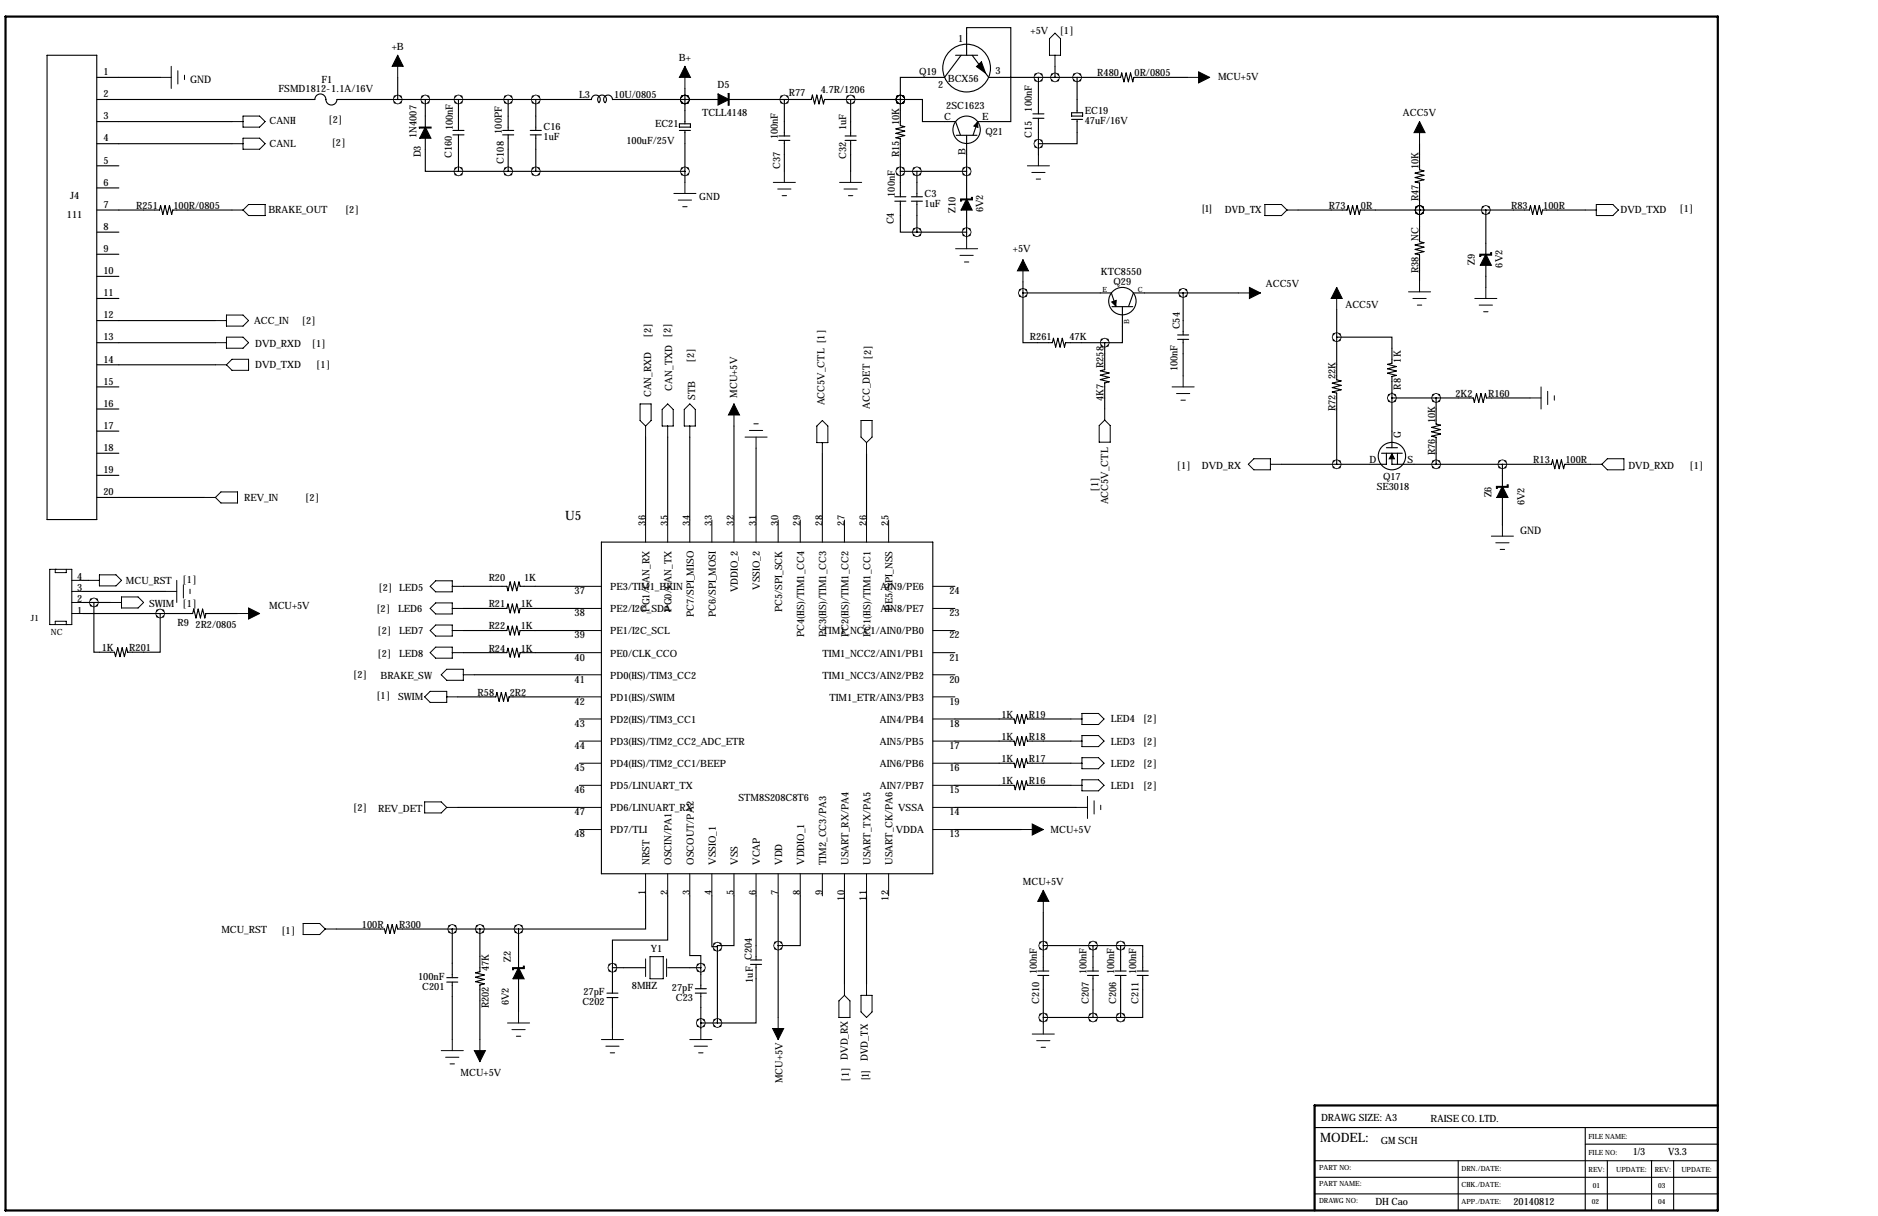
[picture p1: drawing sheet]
<svg xmlns="http://www.w3.org/2000/svg" width="432mm" height="279mm" viewBox="0 0 432 279" stroke-linecap="round" stroke-linejoin="round" font-family="sans-serif">
<g fill="none" stroke="#000" stroke-width=".25">
<path d="M10.8 12.7h11.5v106.7h-11.5zM22.3 17.8h14.5M91.4 17.8v5.1M219.7 12.7h5.1M221 12.7l-3.8 5.1h-10.2v5.1M222.2 12.7v-6.3h10.2v21.5h-7.6l-1.1 3.2M223.5 12.7l3.8 5.1h30.4l.2-1 .5 2 .5-2 .5 2 .5-2 .6 2 .2-1h12.3M238.8 17.8v8.4M242.6 15.2v2.6M247.6 17.8v8.1M22.3 22.9h50.1a1.33 1.33 0 0 1 1.5-1.3 1.33 1.33 0 0 1 1.1 1.7 1.27 1.27 0 0 0 1.4 .8 1.27 1.27 0 0 0 1.1-1.2h58.5a1.02 1.02 0 0 1 1.4-1 1.02 1.02 0 0 1 .3 1.7 1.02 1.02 0 0 1 0-1.5 1.02 1.02 0 0 1 1.5 .1 1.02 1.02 0 0 1-.1 1.4M22.3 27.9h31"/>
<path d="M22.3 33h31M22.3 38.1h5M97.8 31.8v7.6h7.6M97.8 22.9v6.3M104.1 31h2.6M104.1 30h2.6M105.4 22.9v7.1M105.4 31v8.4M105.4 39.4h52.1M115.6 31h2.5M115.6 30h2.5M116.8 22.9v7.1"/>
<path d="M116.8 31v8.4M121.9 31h2.6M121.9 30h2.6M123.2 22.9v7.1M123.2 31v8.4M156.2 30h2.5M156.2 28.4h2.5v.8h-2.5zM157.5 22.9h.1M157.5 20.3v8.1M157.5 30v11.9M165.1 22.9h-24.3a1.02 1.02 0 0 0-1.4-1 1.02 1.02 0 0 0-.3 1.7M167.6 22.9h18.9l.3-1.1 .5 2.1 .5-2.1 .5 2.1 .5-2.1 .5 2.1 .3-1h17.4"/>
<path d="M179.1 32.3h2.5M179.1 31.2h2.5M180.3 22.9v8.3M180.3 32.3v7.1M194.3 32.3h2.5M194.3 31.2h2.5M195.6 22.9v8.3M195.6 32.3v7.1M207 22.9h.1M207 22.9h5.1v5h7.6l1.1 3.1M207 22.9v6l1 .2-2 .5 2 .5-2 .5 2 .5-2 .5 1 .3v13.3M207 39.4h15.2"/>
<path d="M210.8 39.4v5.8M219.9 31.1h4.7M222.2 31.1v14.6M237.5 27.2h2.5M237.5 26.2h2.5M238.8 27.2v8.4M246.4 27.4h2.5M246.4 25.9h2.5v.8h-2.5zM247.6 27.4v5.6h-8.8M326.4 33v6l1 .3-2 .5 2 .5-2 .5 2 .5-2 .5 1 .3v13.4l1 .3-2 .5 2 .5-2 .5 2 .5-2 .5 1 .3v5.9M22.3 48.3h14.4l.2-1.1 .5 2.1 .5-2.1 .6 2.1 .5-2.1 .5 2.1 .2-1h13.6M22.3 43.2h5"/>
<path d="M22.3 53.3h5M22.3 58.4h5M205.7 46.2h2.6M205.7 45.2h2.6M207 46.2v7.1h3.8M209.5 46.2h2.6M209.5 45.2h2.6M210.8 46.2v7.1M210.8 53.3h11.4M222.2 48.3v6.3M298.4 48.3h11.3l.3-1.1 .5 2.1 .5-2.1 .5 2.1 .5-2.1 .5 2.1 .3-1h38.8l.3-1.1 .5 2.1 .5-2.1 .5 2.1 .5-2.1 .5 2.1 .3-1h9.8M326.4 48.3h.1"/>
<path d="M341.6 48.3v10.1M22.3 78.7h27.2M22.3 63.5h5M22.3 68.6h5M22.3 73.7h27.2M235.2 67.3v11.4h6.8l.2-1 .5 2.1 .5-2.1 .5 2.1 .5-2.1 .6 2.1 .2-1.1h9M235.2 67.3h20.3l1.1 3.2M235.2 64.8v2.5M254 78.7v6.2l-1 .3 2 .5-2 .5 2 .5-2 .5 2 .5-1 .3v6M255.7 70.5h4.8M258.1 70.5v8.2h-4.1M270.8 78h2.5"/>
<path d="M270.8 77h2.5M272 67.3v9.7M272 78v8.4M284.7 67.3h-24.1l-1.1 3.1M307.3 77.5h12.7v6l-1 .2 2.1 .5-2.1 .5 2.1 .5-2.1 .6 2.1 .5-1.1 .2v16.4M307.3 71.1v16.2l1.1 .2-2.1 .5 2.1 .5-2.1 .6 2.1 .5-2.1 .5 1 .2v16.4M341.6 61v5M22.3 83.8h27.2M22.3 88.9h5M22.3 94h5M22.3 99.1h5M168.8 97.9v21.6"/>
<path d="M320 91.4h18.7l.3 1.1 .5-2.1 .5 2.1 .5-2.1 .5 2.1 .5-2.1 .3 1h10M330.2 91.4v6l1 .3-2 .5 2 .5-2 .5 2 .5-2 .5 1 .3v6.2M22.3 104.1h5M22.3 109.2h5M22.3 114.3h24.7M148.4 100.4v19.1M153.5 100.4v19.1M158.6 100.4v19.1M173.8 103v16.5M189.1 104.2v15.3M199.2 104.2v15.3M317.7 104.1h4.7"/>
<path d="M318.8 102.9h2.5M318.8 104.1v2.6h-24.2M320 104.1v2.6h36.7l.3-1 .5 2 .5-2 .5 2 .5-2 .5 2 .3-1h6M321.3 104.1v2.6M345.4 106.7v5.1M345.4 114.3v6.4M19 135.9h19.1M19 133.3h1.3M19 138.4h6.4M21.6 138.4v11.5h4.7l.3 1 .5-2.1 .5 2.1 .5-2.1 .5 2.1 .5-2.1 .3 1.1h7.4v-8.9M106.5 134.7h10l.3 1 .5-2 .5 2 .5-2 .5 2 .5-2 .3 1h13.6M106.5 139.8h10l.3-1 .5 2 .5-2 .5 2 .5-2 .5 2 .3-1h13.6"/>
<path d="M138.3 124.6h76.2v76.2h-76.2zM19 141h25.3l.3-1 .5 2 .5-2 .5 2 .5-2 .5 2 .2-1h7.3M106.5 150h10l.3-1.1 .5 2.1 .5-2.1 .5 2.1 .5-2.1 .5 2.1 .3-1h13.6M106.5 144.9h10l.3-1 .5 2 .5-2 .5 2 .5-2 .5 2 .3-1h13.6M109.1 155h24.1M105.3 160.1h8.7l.2-1 .6 2 .5-2 .5 2 .5-2 .5 2 .2-1h16.2M219.6 175.4h13.6l.2 1 .5-2.1 .5 2.1 .5-2.1 .6 2.1 .5-2.1 .2 1.1h10M219.6 170.3h13.6l.2 1 .5-2 .5 2 .5-2 .6 2 .5-2 .2 1h10M219.6 165.2h13.6l.2 1 .5-2 .5 2 .5-2 .6 2 .5-2 .2 1h10M105.3 185.5h27.9M219.6 180.4h13.6l.2 1.1 .5-2.1 .5 2.1 .5-2.1 .6 2.1 .5-2.1 .2 1h10M219.6 190.6h15.2"/>
<path d="M219.6 185.5h27.9M77.3 213.5h11.1l.2 1 .6-2.1 .5 2.1 .5-2.1 .5 2.1 .5-2.1 .2 1.1h27.8M104 213.5v11.1M110.3 213.5v9.8l-1 .2 2.1 .5-2.1 .5 2.1 .5-2.1 .6 2.1 .5-1.1 .2v12.6M119.2 213.5v8.9M148.4 205.8v7.7h-29.2M153.5 205.8v10.2h-12.7v6.4M158.6 205.8v13.8h2.5v2.8M163.7 205.8v11.7h1.2M164.9 217.5v17.6M168.8 205.8v11.5h-3.9v.2M173.8 205.8v14.8"/>
<path d="M178.9 205.8v28M184 205.8v11.5h-5.1M194.2 205.8v20.4M199.2 205.8v20.4M239.9 209.7v13.4M239.9 217.3h17.8M251.3 217.3v5.8M257.7 217.3h5v5.8M257.7 217.3v5.8M102.7 224.6h2.6M102.7 225.7h2.6M104 225.7v13.2"/>
<path d="M119.2 224.9v7.6M139.5 228.2h2.6M139.5 229.2h2.6M140.8 222.4h7.6M140.8 222.4v5.8M140.8 229.2v7.1M153.5 222.4h7.6M159.9 228.2h2.5M159.9 227.2h2.5M161.1 222.4v4.8M161.1 228.2v8.1M161.1 235.1h3.8"/>
<path d="M172.6 220.6h2.5M172.6 221.6h2.5M173.8 221.6v13.5h-8.9M238.6 224.1h2.5M238.6 223.1h2.5M239.9 224.1v11M239.9 233.8h17.8M250 224.1h2.6M250 223.1h2.6M251.3 224.1v9.7M256.4 224.1h2.5M256.4 223.1h2.5"/>
<path d="M257.7 224.1v9.7M261.5 224.1h2.5M261.5 223.1h2.5M262.7 224.1v9.7h-5M302.3 259.1h92.7M364.5 259.1v19M302.3 270.5h92.7M302.3 266.7h92.7M302.3 274.3h92.7M335.3 266.7v11.4M364.5 262.9h30.5M369.6 266.7v11.4"/>
<path d="M379.7 266.7v11.4M384.8 266.7v11.4"/>
<circle cx="222.2" cy="15.6" r="5.5"/>
<circle cx="222.2" cy="29.8" r="3.1"/>
<circle cx="258.1" cy="69.2" r="3.1"/>
<circle cx="320" cy="104.8" r="3.1"/>
</g>
<path d="M1.3 3.8h393.7v274.3h-393.7zM395 254h-92.7v24.1" fill="none" stroke="#000" stroke-width=".51"/>
<g fill="none" stroke="#000" stroke-width=".23">
<path d="M36.8 17.8h2.6M39.4 15.2v5.1M40.9 16.3v3M42.4 17.3v1M91.4 12.7v5.1M157.5 15.2v5.1M242.6 12.7v2.5M242.6 7.6l1.2 1.3v3.8h-2.5v-3.8zM273 17.8h5.1M53.3 33h2.6M53.3 27.9h2.6M55.9 26.7h3.8l1.3 1.2-1.3 1.3h-3.8z"/>
<path d="M55.9 31.8h3.8l1.3 1.2-1.3 1.3h-3.8zM180.3 39.4v2.5M195.6 39.4v2.5M236.2 38.1h5.1M237.2 39.6h3.1M238.8 35.6v2.5M326.4 27.9v5.1M53.3 48.3h2.6M55.9 48.3l1.2-1.3h3.9v2.5h-3.9zM154.9 44.4h5.1M156 46h3M157 47.5h1"/>
<path d="M157.5 41.9v2.5M177.8 41.9h5.1M178.8 43.4h3.1M179.8 45h1M193 41.9h5.1M194.1 43.4h3M195.1 45h1M219.7 57.2h5.1M220.7 58.7h3.1M222.2 54.6v2.6M235.2 59.7v5.1M238.3 41.1h1"/>
<path d="M290.8 47h3.8l1.3 1.3-1.3 1.2h-3.8zM295.9 48.3h2.5M364.5 48.3h2.5M367 47h3.8l1.3 1.3-1.3 1.2h-3.8zM49.5 78.7h2.6M49.5 73.7h2.6M52.1 72.4h3.8l1.2 1.3-1.2 1.2h-3.8zM52.1 77.5h3.8l1.2 1.2-1.2 1.3h-3.8zM221.7 60.2h1.1M284.7 67.3h5.1M307.3 66v5.1M323.8 67.1h5.1"/>
<path d="M324.9 68.6h3M325.9 70.1h1M326.4 64.5v2.6M339.1 68.6h5.1M340.1 70.1h3.1M341.1 71.6h1M341.6 66v2.6M49.5 83.8h2.6M52.1 83.8l1.2-1.3h3.8v2.6h-3.8zM147.2 92.8h2.5v3.8l-1.3 1.3-1.2-1.3zM148.4 97.9v2.5M152.2 94.1l1.3-1.3 1.3 1.3v3.8h-2.6z"/>
<path d="M153.5 97.9v2.5M157.3 94.1l1.3-1.3 1.3 1.3v3.8h-2.6zM158.6 97.9v2.5M168.8 92.8v5.1M172.3 98.9h3.1M173.3 97.4h1M187.8 97.9l1.3-1.3 1.2 1.3v3.8h-2.5zM198 96.6h2.5v3.8l-1.3 1.3-1.2-1.3zM254 94v2.5M254 96.5l1.3 1.3v3.8h-2.6v-3.8zM269.5 88.9h5.1M270.5 90.4h3.1"/>
<path d="M271.5 91.9h1M272 86.4v2.5M351.8 91.4h2.5M354.3 88.9v5.1M355.9 89.9v3.1M357.4 90.9v1M47 114.3h2.5M49.5 114.3l1.3-1.3h3.8v2.6h-3.8zM148.4 119.5v5.1M153.5 119.5v5.1M158.6 119.5v5.1M163.7 119.5v5.1"/>
<path d="M168.8 119.5v5.1M171.3 100.4h5.1M173.8 100.4v2.6M173.8 119.5v5.1M178.9 119.5v5.1M184 119.5v5.1M189.1 101.7v2.5M189.1 119.5v5.1M194.2 119.5v5.1M199.2 101.7v2.5M199.2 119.5v5.1M204.3 119.5v5.1"/>
<path d="M287 106.7l1.3-1.3h3.8v2.5h-3.8zM292.1 106.7h2.5M365.8 106.7h2.5M369.6 105.4h3.8v2.5h-3.8l-1.3-1.2zM11.4 130.8h5.1v12.7h-5.1zM12.7 130.8h.1M12.7 130.8v.8h2.5v-.8M16.5 138.4h2.5M16.5 135.9h2.5M16.5 133.3h2.5M20.3 133.3h2.6M22.9 132.1h3.8l1.2 1.2-1.2 1.3h-3.8z"/>
<path d="M25.4 138.4h2.5M27.9 137.2h3.8l1.3 1.2-1.3 1.3h-3.8zM38.1 135.9h2.5M40.6 133.3v5.1M42.2 134.4v3M43.7 135.4v1M100.2 133.5h3.8v2.5h-3.8l-1.3-1.3zM100.2 138.5h3.8v2.6h-3.8l-1.3-1.3zM104 139.8h2.5M104 134.7h2.5M133.2 139.8h5.1M133.2 134.7h5.1"/>
<path d="M214.5 139.8h5.1M214.5 134.7h5.1M342.9 123.2h5.1M343.9 124.7h3.1M344.9 126.2h1M345.4 120.7v2.5M12.7 143.5v-.8h2.5v.8M15.2 143.5h.1M16.5 141h2.5M54.6 141h5.1M98.9 144.9l1.3-1.3h3.8v2.6h-3.8zM100.2 148.7h3.8v2.5h-3.8l-1.3-1.2z"/>
<path d="M101.4 155l1.3-1.2h3.8v2.5h-3.8zM104 150h2.5M104 144.9h2.5M106.5 155h2.6M133.2 155h5.1M133.2 150h5.1M133.2 144.9h5.1M214.5 155h5.1M214.5 150h5.1M214.5 144.9h5.1M97.6 160.1l1.3-1.2h3.8v2.5h-3.8zM102.7 160.1h2.6"/>
<path d="M133.2 175.4h5.1M133.2 170.3h5.1M133.2 165.2h5.1M133.2 160.1h5.1M214.5 175.4h5.1M214.5 170.3h5.1M214.5 165.2h5.1M214.5 160.1h5.1M246.2 175.4h2.6M246.2 170.3h2.6M246.2 165.2h2.6M248.8 163.9h3.8l1.2 1.3-1.2 1.3h-3.8z"/>
<path d="M248.8 169h3.8l1.2 1.3-1.2 1.3h-3.8zM248.8 174.1h3.8l1.2 1.3-1.2 1.2h-3.8zM248.8 179.2h3.8l1.2 1.2-1.2 1.3h-3.8zM97.6 184.3h3.8l1.3 1.2-1.3 1.3h-3.8zM102.7 185.5h2.6M133.2 190.6h5.1M133.2 185.5h5.1M133.2 180.4h5.1M214.5 190.6h5.1M214.5 185.5h5.1M214.5 180.4h5.1M234.8 190.6h5.1"/>
<path d="M246.2 180.4h2.6M247.5 185.5h2.5M250 183v5.1M251.6 184v3M253.1 185v1M69.7 212.2h3.8l1.3 1.3-1.3 1.2h-3.8zM74.8 213.5h2.5M148.4 200.8v5M149.5 219.8h3v5.1h-3zM153.5 200.8v5M158.6 200.8v5M163.7 200.8v5"/>
<path d="M168.8 200.8v5M173.8 200.8v5M178.9 200.8v5M184 200.8v5M189.1 200.8v5M194.2 200.8v5M199.2 200.8v5M204.3 200.8v5M239.9 204.6v5.1M104 238.9v2.5M110.3 238.9v5M116.7 235.1h5.1"/>
<path d="M117.7 236.6h3.1M118.7 238.1h1M119.2 232.5v2.6M138.3 238.9h5.1M140.8 236.3v2.6M148.4 220.3v4.1M153.3 220.3v4.1M158.6 238.9h5.1M161.1 236.3v2.6M178.9 233.8v5.1M194.2 226.2v2.5M194.2 228.7l1.2 1.3v3.8h-2.5v-3.8z"/>
<path d="M198 228.7h2.5v3.8l-1.3 1.3-1.2-1.3zM199.2 226.2v2.5M237.3 237.6h5.1M238.4 239.1h3M239.9 235.1v2.5M101.4 241.4h5.1M102.5 242.9h3M103.5 244.4h1M139.3 240.4h3M140.3 241.9h1M159.6 240.4h3.1M160.6 241.9h1"/>
<path d="M239.4 240.6h1"/>
</g>
<g fill="#000" stroke="#000" stroke-width=".25">
<path d="M224.5 15.3l1.2-1.1 .9 2.6zM96.4 29.2h2.7v.2h-2.7zM97.8 29.2l1.3 2.6h-2.6zM165.1 21.6l2.5 1.3-2.5 1.2zM167.4 21.5h.2v2.7h-.2zM224.7 28.1l.1 1.2-.9-.3zM220.9 45.7h2.5v-.3h.2v.5h-2.5v.3h-.2zM222.2 45.7l1.3 2.6h-2.5zM340.3 58.4h2.4v-.3h.3v.5h-2.5v.3h-.2zM255.6 69.4l1-.4-.1 1.3zM341.6 58.4l1.3 2.6h-2.5zM320 104.3l.6 1.1h-1.2z"/>
<path d="M344.1 111.8h2.5v-.4h.2v.6h-2.5v.2h-.2zM345.4 111.8l1.3 2.5h-2.5zM117.9 222.4h2.4v-.4h.2v.6h-2.4v.2h-.2zM119.2 222.4l1.3 2.5h-2.5z"/>
</g>
<g fill="#000" stroke="#000" stroke-width=".23">
<path d="M91.4 12.7l1.3 2.5h-2.5zM157.5 15.2l1.2 2.6h-2.5zM275.6 16.5l2.5 1.3-2.5 1.3zM326.4 27.9l1.3 2.6h-2.6zM235.2 59.7l1.3 2.5h-2.6zM287.3 66l2.5 1.3-2.5 1.3zM307.3 66l1.3 2.6h-2.5zM168.8 92.8l1.2 2.6h-2.5zM57.1 139.7l2.6 1.3-2.6 1.2zM237.3 189.3l2.6 1.3-2.6 1.3zM239.9 204.6l1.2 2.5h-2.5zM177.6 236.3h2.6l-1.3 2.6z"/>
<path d="M109.1 241.4h2.5l-1.3 2.5z"/>
</g>
<path d="M21.5 138.4a.1 .1 0 0 0 .2 0 .1 .1 0 0 0-.2 0zM36.8 141a.07 .07 0 0 0 .1 0 .07 .07 0 0 0-.1 0zM157.4 22.9a.1 .1 0 0 0 .2 0 .1 .1 0 0 0-.2 0zM330.1 106.7a.1 .1 0 0 0 .2 0 .1 .1 0 0 0-.2 0zM330.1 91.4a.1 .1 0 0 0 .2 0 .1 .1 0 0 0-.2 0zM320 91.4a.07 .07 0 0 0 .1 0 .07 .07 0 0 0-.1 0zM345.4 106.7a.07 .07 0 0 0 .1 0 .07 .07 0 0 0-.1 0zM307.3 106.7a.07 .07 0 0 0 .1 0 .07 .07 0 0 0-.1 0zM326.3 48.3a.1 .1 0 0 0 .2 0 .1 .1 0 0 0-.2 0zM326.3 48.3a.1 .1 0 0 0 .2 0 .1 .1 0 0 0-.2 0zM341.6 48.3a.07 .07 0 0 0 .1 0 .07 .07 0 0 0-.1 0zM91.4 22.9a.07 .07 0 0 0 .1 0 .07 .07 0 0 0-.1 0zM157.4 22.9a.1 .1 0 0 0 .2 0 .1 .1 0 0 0-.2 0zM116.8 22.9a.07 .07 0 0 0 .1 0 .07 .07 0 0 0-.1 0zM123.1 22.9a.1 .1 0 0 0 .2 0 .1 .1 0 0 0-.2 0zM116.8 39.4a.07 .07 0 0 0 .1 0 .07 .07 0 0 0-.1 0zM123.1 39.4a.1 .1 0 0 0 .2 0 .1 .1 0 0 0-.2 0zM157.4 39.4a.1 .1 0 0 0 .2 0 .1 .1 0 0 0-.2 0zM239.8 217.3a.1 .1 0 0 0 .2 0 .1 .1 0 0 0-.2 0zM251.2 217.3a.1 .1 0 0 0 .2 0 .1 .1 0 0 0-.2 0zM257.6 217.3a.07 .07 0 0 0 .1 0 .07 .07 0 0 0-.1 0zM257.6 233.8a.07 .07 0 0 0 .1 0 .07 .07 0 0 0-.1 0zM251.2 233.8a.1 .1 0 0 0 .2 0 .1 .1 0 0 0-.2 0zM239.8 233.8a.1 .1 0 0 0 .2 0 .1 .1 0 0 0-.2 0zM97.7 22.9a.1 .1 0 0 0 .2 0 .1 .1 0 0 0-.2 0zM105.3 22.9a.1 .1 0 0 0 .2 0 .1 .1 0 0 0-.2 0zM105.3 39.4a.1 .1 0 0 0 .2 0 .1 .1 0 0 0-.2 0zM272 67.3a.07 .07 0 0 0 .1 0 .07 .07 0 0 0-.1 0zM235.1 67.3a.1 .1 0 0 0 .2 0 .1 .1 0 0 0-.2 0zM206.9 22.9a.1 .1 0 0 0 .2 0 .1 .1 0 0 0-.2 0zM247.6 17.8a.07 .07 0 0 0 .1 0 .07 .07 0 0 0-.1 0zM206.9 39.4a.1 .1 0 0 0 .2 0 .1 .1 0 0 0-.2 0zM210.7 39.4a.1 .1 0 0 0 .2 0 .1 .1 0 0 0-.2 0zM210.7 53.3a.1 .1 0 0 0 .2 0 .1 .1 0 0 0-.2 0zM222.2 39.4a.07 .07 0 0 0 .1 0 .07 .07 0 0 0-.1 0zM222.2 53.3a.07 .07 0 0 0 .1 0 .07 .07 0 0 0-.1 0zM180.3 22.9a.07 .07 0 0 0 .1 0 .07 .07 0 0 0-.1 0zM238.7 33a.07 .07 0 0 0 .1 0 .07 .07 0 0 0-.1 0zM206.9 22.9a.1 .1 0 0 0 .2 0 .1 .1 0 0 0-.2 0zM238.7 17.8a.07 .07 0 0 0 .1 0 .07 .07 0 0 0-.1 0zM110.3 213.5a.07 .07 0 0 0 .1 0 .07 .07 0 0 0-.1 0zM103.9 213.5a.1 .1 0 0 0 .2 0 .1 .1 0 0 0-.2 0zM119.2 213.5a.07 .07 0 0 0 .1 0 .07 .07 0 0 0-.1 0zM140.7 222.4a.1 .1 0 0 0 .2 0 .1 .1 0 0 0-.2 0zM178.8 217.3a.1 .1 0 0 0 .2 0 .1 .1 0 0 0-.2 0zM161.1 222.4a.07 .07 0 0 0 .1 0 .07 .07 0 0 0-.1 0zM161.1 235.1a.07 .07 0 0 0 .1 0 .07 .07 0 0 0-.1 0zM164.9 235.1a.07 .07 0 0 0 .1 0 .07 .07 0 0 0-.1 0zM164.9 217.5a.07 .07 0 0 0 .1 0 .07 .07 0 0 0-.1 0zM195.5 22.9a.1 .1 0 0 0 .2 0 .1 .1 0 0 0-.2 0zM307.3 77.5a.07 .07 0 0 0 .1 0 .07 .07 0 0 0-.1 0zM253.9 78.7a.1 .1 0 0 0 .2 0 .1 .1 0 0 0-.2 0zM242.5 17.8a.07 .07 0 0 0 .1 0 .07 .07 0 0 0-.1 0z" fill="#000" stroke="#000" stroke-width="2"/>
<g font-size="3">
<text x="130" y="119.5">U5</text>
<text x="303.5" y="262.4">MODEL:</text>
</g>
<g font-size="2.4">
<text x="43.7" y="19.1">GND</text>
<text x="349.5" y="122.7">GND</text>
</g>
<g font-size="2.3">
<text x="90.1" y="11.4">+B</text>
<text x="220.3" y="9.7">1</text>
<text x="237" y="7.9">+5V</text>
<text x="243.6" y="7.9">[1]</text>
<text x="23.8" y="17.3">1</text>
<text x="156.1" y="14">B+</text>
<text x="211.3" y="17.3">Q19</text>
<text x="228.9" y="17">3</text>
<text x="252.3" y="17.5">R480</text>
<text x="260.9" y="17.5">0R/0805</text>
<text x="23.8" y="22.4">2</text>
<text x="64.1" y="21.1">FSMD1812-1.1A/16V</text>
<text x="73.9" y="19.1">F1</text>
<text x="133.1" y="22.6">L3</text>
<text x="141.2" y="22.6">10U/0805</text>
<text x="165" y="20.3">D5</text>
<text x="181.4" y="22.1">R77</text>
<text x="188.7" y="21.3">4.7R/1206</text>
<text x="215.7" y="20.3">2</text>
<text x="217.9" y="18.8">BCX56</text>
<text x="280.1" y="18.3">MCU+5V</text>
<text x="23.8" y="27.4">3</text>
<text x="62" y="28.4">CANH</text>
<text x="75.4" y="28.2">[2]</text>
<text x="104.1" y="30" transform="rotate(-90 104.1 30)">100nF</text>
<text x="125" y="30">C16</text>
<text x="150.6" y="29.2">EC21</text>
<text x="161.4" y="26.7">TCLL4148</text>
<text x="194.6" y="30" transform="rotate(-90 194.6 30)">1uF</text>
<text x="206.8" y="28.7" transform="rotate(-90 206.8 28.7)">10K</text>
<text x="217.1" y="27.7">C</text>
<text x="217.6" y="25.1">2SC1623</text>
<text x="225.8" y="27.7">E</text>
<text x="237.3" y="25.7" transform="rotate(-90 237.3 25.7)">100nF</text>
<text x="249.4" y="26.2">EC19</text>
<text x="249.4" y="28.4">47uF/16V</text>
<text x="322.6" y="26.7">ACC5V</text>
<text x="23.8" y="32.5">4</text>
<text x="62" y="33.8">CANL</text>
<text x="76.2" y="33.6">[2]</text>
<text x="95.8" y="31.7" transform="rotate(-90 95.8 31.7)">1N4007</text>
<text x="115.3" y="30.7" transform="rotate(-90 115.3 30.7)">100PF</text>
<text x="125" y="32.3">1uF</text>
<text x="144" y="33">100uF/25V</text>
<text x="178.8" y="32" transform="rotate(-90 178.8 32)">100nF</text>
<text x="222" y="35.6" transform="rotate(-90 222 35.6)">B</text>
<text x="226.6" y="31">Q21</text>
<text x="237.3" y="31.8" transform="rotate(-90 237.3 31.8)">C15</text>
<text x="23.8" y="37.6">5</text>
<text x="96.8" y="36.2" transform="rotate(-90 96.8 36.2)">D3</text>
<text x="103.9" y="36.3" transform="rotate(-90 103.9 36.3)">C160</text>
<text x="115.9" y="37.6" transform="rotate(-90 115.9 37.6)">C108</text>
<text x="179.4" y="38.9" transform="rotate(-90 179.4 38.9)">C37</text>
<text x="194.6" y="36.6" transform="rotate(-90 194.6 36.6)">C32</text>
<text x="206.8" y="36.1" transform="rotate(-90 206.8 36.1)">R15</text>
<text x="326.1" y="38.9" transform="rotate(-90 326.1 38.9)">10K</text>
<text x="16.1" y="45.7">J4</text>
<text x="23.8" y="42.7">6</text>
<text x="23.8" y="47.8">7</text>
<text x="160.8" y="46">GND</text>
<text x="205.7" y="45.2" transform="rotate(-90 205.7 45.2)">100nF</text>
<text x="212.6" y="45.2">C3</text>
<text x="212.6" y="47.5">1uF</text>
<text x="326.1" y="46.2" transform="rotate(-90 326.1 46.2)">R47</text>
<text x="15.4" y="50.1">111</text>
<text x="23.8" y="52.8">8</text>
<text x="31.3" y="48">R251</text>
<text x="39.9" y="48">100R/0805</text>
<text x="61.7" y="49">BRAKE_OUT</text>
<text x="79.3" y="49.1">[2]</text>
<text x="205.5" y="51.6" transform="rotate(-90 205.5 51.6)">C4</text>
<text x="219.7" y="48.8" transform="rotate(-90 219.7 48.8)">Z10</text>
<text x="226.1" y="48.8" transform="rotate(-90 226.1 48.8)">6V2</text>
<text x="276.4" y="48.8">[1]</text>
<text x="281.6" y="49">DVD_TX</text>
<text x="305.6" y="48">R73</text>
<text x="312.9" y="48">0R</text>
<text x="347.5" y="48">R83</text>
<text x="354.8" y="48">100R</text>
<text x="372.6" y="49">DVD_TXD</text>
<text x="386.1" y="48.8">[1]</text>
<text x="23.8" y="57.9">9</text>
<text x="232.9" y="57.9">+5V</text>
<text x="326.1" y="55.4" transform="rotate(-90 326.1 55.4)">NC</text>
<text x="23.8" y="63">10</text>
<text x="253.1" y="63.2">KTC8550</text>
<text x="256" y="65.6">Q29</text>
<text x="326.1" y="62.7" transform="rotate(-90 326.1 62.7)">R38</text>
<text x="339.1" y="60.9" transform="rotate(-90 339.1 60.9)">Z9</text>
<text x="345.5" y="61.5" transform="rotate(-90 345.5 61.5)">6V2</text>
<text x="23.8" y="68.1">11</text>
<text x="291.1" y="66">ACC5V</text>
<text x="309.4" y="70.9">ACC5V</text>
<text x="23.8" y="73.2">12</text>
<text x="58.4" y="74.4">ACC_IN</text>
<text x="69.3" y="74.5">[2]</text>
<text x="149.7" y="77.6" transform="rotate(-90 149.7 77.6)">[2]</text>
<text x="154.3" y="77.6" transform="rotate(-90 154.3 77.6)">[2]</text>
<text x="271.3" y="75.7" transform="rotate(-90 271.3 75.7)">C54</text>
<text x="23.8" y="78.2">13</text>
<text x="23.8" y="83.3">14</text>
<text x="58.7" y="79.8">DVD_RXD</text>
<text x="71.6" y="79.8">[1]</text>
<text x="159.6" y="83.4" transform="rotate(-90 159.6 83.4)">[2]</text>
<text x="236.8" y="78.2">R261</text>
<text x="245.9" y="78.2">47K</text>
<text x="322.1" y="83.3" transform="rotate(-90 322.1 83.3)">1K</text>
<text x="23.8" y="88.4">15</text>
<text x="58.7" y="84.6">DVD_TXD</text>
<text x="72.7" y="84.6">[1]</text>
<text x="154.5" y="89.8" transform="rotate(-90 154.5 89.8)">CAN_TXD</text>
<text x="253.7" y="84.6" transform="rotate(-90 253.7 84.6)">R258</text>
<text x="270.8" y="85.3" transform="rotate(-90 270.8 85.3)">100nF</text>
<text x="307.1" y="87.1" transform="rotate(-90 307.1 87.1)">22K</text>
<text x="322.1" y="89.5" transform="rotate(-90 322.1 89.5)">R8</text>
<text x="23.8" y="93.5">16</text>
<text x="149.7" y="91.3" transform="rotate(-90 149.7 91.3)">CAN_RXD</text>
<text x="159.9" y="91.8" transform="rotate(-90 159.9 91.8)">STB</text>
<text x="169.5" y="91.4" transform="rotate(-90 169.5 91.4)">MCU+5V</text>
<text x="189.6" y="93.2" transform="rotate(-90 189.6 93.2)">ACC5V_CTL [1]</text>
<text x="200" y="93.9" transform="rotate(-90 200 93.9)">ACC_DET [2]</text>
<text x="253.7" y="92.1" transform="rotate(-90 253.7 92.1)">4K7</text>
<text x="307.1" y="94.5" transform="rotate(-90 307.1 94.5)">R72</text>
<text x="334.6" y="91.2">2K2</text>
<text x="342.1" y="91.2">R160</text>
<text x="23.8" y="98.6">17</text>
<text x="322.1" y="100.6" transform="rotate(-90 322.1 100.6)">G</text>
<text x="329.9" y="97.3" transform="rotate(-90 329.9 97.3)">10K</text>
<text x="23.8" y="103.6">18</text>
<text x="270.5" y="107.7">[1]</text>
<text x="276.4" y="107.7">DVD_RX</text>
<text x="314.9" y="106.4">D</text>
<text x="323.6" y="106.4">S</text>
<text x="329.9" y="104.7" transform="rotate(-90 329.9 104.7)">R76</text>
<text x="352.5" y="106.4">R13</text>
<text x="359.9" y="106.4">100R</text>
<text x="374.4" y="107.7">DVD_RXD</text>
<text x="388.4" y="107.7">[1]</text>
<text x="23.8" y="108.7">19</text>
<text x="23.8" y="113.8">20</text>
<text x="252.5" y="113" transform="rotate(-90 252.5 113)">[1]</text>
<text x="316.5" y="112.6">SE3018</text>
<text x="318" y="110.2">Q17</text>
<text x="56.1" y="115.1">REV_IN</text>
<text x="70.1" y="115.1">[2]</text>
<text x="254.8" y="115.9" transform="rotate(-90 254.8 115.9)">ACC5V_CTL</text>
<text x="342.9" y="114.3" transform="rotate(-90 342.9 114.3)">Z6</text>
<text x="350.6" y="116.1" transform="rotate(-90 350.6 116.1)">6V2</text>
<text x="148.4" y="120.8" transform="rotate(-90 148.4 120.8)">36</text>
<text x="153.5" y="120.8" transform="rotate(-90 153.5 120.8)">35</text>
<text x="158.6" y="120.8" transform="rotate(-90 158.6 120.8)">34</text>
<text x="163.7" y="120.8" transform="rotate(-90 163.7 120.8)">33</text>
<text x="168.8" y="120.8" transform="rotate(-90 168.8 120.8)">32</text>
<text x="173.8" y="120.8" transform="rotate(-90 173.8 120.8)">31</text>
<text x="178.9" y="120.8" transform="rotate(-90 178.9 120.8)">30</text>
<text x="184" y="120.8" transform="rotate(-90 184 120.8)">29</text>
<text x="189.1" y="120.8" transform="rotate(-90 189.1 120.8)">28</text>
<text x="194.2" y="120.8" transform="rotate(-90 194.2 120.8)">27</text>
<text x="199.2" y="120.8" transform="rotate(-90 199.2 120.8)">26</text>
<text x="204.3" y="120.8" transform="rotate(-90 204.3 120.8)">25</text>
<text x="17.8" y="135.9">3</text>
<text x="17.8" y="133.3">4</text>
<text x="29" y="134.1">MCU_RST</text>
<text x="41.9" y="133.9">[1]</text>
<text x="87" y="135.8">[2] LED5</text>
<text x="112.4" y="133.5">R20</text>
<text x="120.5" y="133.5">1K</text>
<text x="132.1" y="136.5">37</text>
<text x="140.3" y="135.6">PE3/TIM1_BKIN</text>
<text x="169.7" y="136.1" transform="rotate(-90 169.7 136.1)">VDDIO_2</text>
<text x="174.7" y="135.6" transform="rotate(-90 174.7 135.6)">VSSIO_2</text>
<text x="202.4" y="135.6">AIN9/PE6</text>
<text x="218.3" y="136.5">24</text>
<text x="17.8" y="141">1</text>
<text x="17.8" y="138.4">2</text>
<text x="34.3" y="139.4">SWIM</text>
<text x="40.8" y="143.8">R9</text>
<text x="41.9" y="139.5">[1]</text>
<text x="61.9" y="140">MCU+5V</text>
<text x="86.5" y="140.6">[2]</text>
<text x="91.5" y="140.6">LED6</text>
<text x="112.4" y="139.5">R21</text>
<text x="119.7" y="139.5">1K</text>
<text x="132.1" y="141.6">38</text>
<text x="140.3" y="140.7">PE2/I2C_SDA</text>
<text x="149.3" y="140.6" transform="rotate(-90 149.3 140.6)">PG1/CAN_RX</text>
<text x="154.4" y="140.6" transform="rotate(-90 154.4 140.6)">PG0/CAN_TX</text>
<text x="159.5" y="141.9" transform="rotate(-90 159.5 141.9)">PC7/SPI_MISO</text>
<text x="164.6" y="141.9" transform="rotate(-90 164.6 141.9)">PC6/SPI_MOSI</text>
<text x="179.8" y="140.7" transform="rotate(-90 179.8 140.7)">PC5/SPI_SCK</text>
<text x="202.4" y="140.7">AIN8/PE7</text>
<text x="205.2" y="140.3" transform="rotate(-90 205.2 140.3)">PE5/SPI_NSS</text>
<text x="218.3" y="141.6">23</text>
<text x="23.4" y="149.6">1K</text>
<text x="29.7" y="149.6">R201</text>
<text x="45" y="144.3">2R2/0805</text>
<text x="86.7" y="145.7">[2]</text>
<text x="91.8" y="145.7">LED7</text>
<text x="112.4" y="144.6">R22</text>
<text x="112.4" y="149.7">R24</text>
<text x="119.7" y="144.6">1K</text>
<text x="119.7" y="149.7">1K</text>
<text x="132.1" y="146.7">39</text>
<text x="140.3" y="145.8">PE1/I2C_SCL</text>
<text x="184.9" y="146.4" transform="rotate(-90 184.9 146.4)">PC4(HS)/TIM1_CC4</text>
<text x="189.1" y="145.8">TIM1_NCC1/AIN0/PB0</text>
<text x="190" y="146.4" transform="rotate(-90 190 146.4)">PC3(HS)/TIM1_CC3</text>
<text x="195.1" y="146.4" transform="rotate(-90 195.1 146.4)">PC2(HS)/TIM1_CC2</text>
<text x="200.1" y="146.4" transform="rotate(-90 200.1 146.4)">PC1(HS)/TIM1_CC1</text>
<text x="218.3" y="146.7">22</text>
<text x="81.1" y="155.8">[2]</text>
<text x="86.7" y="151">[2]</text>
<text x="91.8" y="151">LED8</text>
<text x="132.1" y="151.8">40</text>
<text x="140.3" y="150.9">PE0/CLK_CCO</text>
<text x="140.3" y="155.9">PD0(HS)/TIM3_CC2</text>
<text x="189.1" y="155.9">TIM1_NCC3/AIN2/PB2</text>
<text x="189.1" y="150.9">TIM1_NCC2/AIN1/PB1</text>
<text x="218.3" y="151.8">21</text>
<text x="86.5" y="160.7">[1]</text>
<text x="87.5" y="156.1">BRAKE_SW</text>
<text x="91.5" y="160.9">SWIM</text>
<text x="109.8" y="159.9">R58</text>
<text x="117.2" y="159.9">2R2</text>
<text x="132.1" y="156.9">41</text>
<text x="132.1" y="161.9">42</text>
<text x="140.3" y="161">PD1(HS)/SWIM</text>
<text x="190.7" y="161">TIM1_ETR/AIN3/PB3</text>
<text x="218.3" y="161.9">19</text>
<text x="218.3" y="156.9">20</text>
<text x="132.1" y="167">43</text>
<text x="140.3" y="166.1">PD2(HS)/TIM3_CC1</text>
<text x="202.3" y="166.1">AIN4/PB4</text>
<text x="218.3" y="167">18</text>
<text x="230.3" y="164.9">1K</text>
<text x="236.6" y="164.9">R19</text>
<text x="255.4" y="166">LED4 [2]</text>
<text x="132.1" y="172.1">44</text>
<text x="140.3" y="171.2">PD3(HS)/TIM2_CC2_ADC_ETR</text>
<text x="202.3" y="171.2">AIN5/PB5</text>
<text x="218.3" y="172.1">17</text>
<text x="230.3" y="170">1K</text>
<text x="236.6" y="170">R18</text>
<text x="255.4" y="171.1">LED3 [2]</text>
<text x="132.1" y="177.2">45</text>
<text x="140.3" y="176.3">PD4(HS)/TIM2_CC1/BEEP</text>
<text x="202.3" y="176.3">AIN6/PB6</text>
<text x="218.3" y="177.2">16</text>
<text x="230.3" y="175.1">1K</text>
<text x="236.6" y="175.1">R17</text>
<text x="255.4" y="176.2">LED2 [2]</text>
<text x="132.1" y="182.3">46</text>
<text x="140.3" y="181.3">PD5/LINUART_TX</text>
<text x="169.8" y="184">STM8S208C8T6</text>
<text x="202.3" y="181.3">AIN7/PB7</text>
<text x="218.3" y="182.3">15</text>
<text x="230.3" y="180.2">1K</text>
<text x="236.6" y="180.2">R16</text>
<text x="255.4" y="181.2">LED1</text>
<text x="262.7" y="181.2">[2]</text>
<text x="81.1" y="186.3">[2]</text>
<text x="87" y="186.5">REV_DET</text>
<text x="132.1" y="187.3">47</text>
<text x="140.3" y="186.4">PD6/LINUART_RX</text>
<text x="140.3" y="191.5">PD7/TLI</text>
<text x="206" y="191.5">VDDA</text>
<text x="206.5" y="186.4">VSSA</text>
<text x="218.3" y="187.3">14</text>
<text x="241.5" y="191.4">MCU+5V</text>
<text x="132.1" y="192.4">48</text>
<text x="218.3" y="192.4">13</text>
<text x="149.3" y="198.7" transform="rotate(-90 149.3 198.7)">NRST</text>
<text x="154.4" y="198.7" transform="rotate(-90 154.4 198.7)">OSCIN/PA1</text>
<text x="159.5" y="198.7" transform="rotate(-90 159.5 198.7)">OSCOUT/PA2</text>
<text x="164.6" y="198.7" transform="rotate(-90 164.6 198.7)">VSSIO_1</text>
<text x="169.7" y="198.7" transform="rotate(-90 169.7 198.7)">VSS</text>
<text x="174.7" y="198.7" transform="rotate(-90 174.7 198.7)">VCAP</text>
<text x="179.8" y="198.7" transform="rotate(-90 179.8 198.7)">VDD</text>
<text x="184.9" y="198.7" transform="rotate(-90 184.9 198.7)">VDDIO_1</text>
<text x="190" y="198.7" transform="rotate(-90 190 198.7)">TIM2_CC3/PA3</text>
<text x="195.1" y="198.7" transform="rotate(-90 195.1 198.7)">USART_RX/PA4</text>
<text x="200.1" y="198.7" transform="rotate(-90 200.1 198.7)">USART_TX/PA5</text>
<text x="205.2" y="198.7" transform="rotate(-90 205.2 198.7)">USART_CK/PA6</text>
<text x="235.2" y="203.3">MCU+5V</text>
<text x="148.4" y="205.8" transform="rotate(-90 148.4 205.8)">1</text>
<text x="153.5" y="205.8" transform="rotate(-90 153.5 205.8)">2</text>
<text x="158.6" y="205.8" transform="rotate(-90 158.6 205.8)">3</text>
<text x="163.7" y="205.8" transform="rotate(-90 163.7 205.8)">4</text>
<text x="168.8" y="205.8" transform="rotate(-90 168.8 205.8)">5</text>
<text x="173.8" y="205.8" transform="rotate(-90 173.8 205.8)">6</text>
<text x="178.9" y="205.8" transform="rotate(-90 178.9 205.8)">7</text>
<text x="184" y="205.8" transform="rotate(-90 184 205.8)">8</text>
<text x="189.1" y="205.8" transform="rotate(-90 189.1 205.8)">9</text>
<text x="194.2" y="206.9" transform="rotate(-90 194.2 206.9)">10</text>
<text x="199.2" y="206.9" transform="rotate(-90 199.2 206.9)">11</text>
<text x="204.3" y="206.9" transform="rotate(-90 204.3 206.9)">12</text>
<text x="50.9" y="214.5">MCU_RST</text>
<text x="64.6" y="214.5">[1]</text>
<text x="83.2" y="213.2">100R</text>
<text x="91.8" y="213.2">R300</text>
<text x="117.4" y="221.1" transform="rotate(-90 117.4 221.1)">Z2</text>
<text x="149.7" y="218.8">Y1</text>
<text x="172.9" y="220.6" transform="rotate(-90 172.9 220.6)">C204</text>
<text x="96.1" y="225.2">100nF</text>
<text x="97.1" y="227.5">C201</text>
<text x="112.4" y="223.1" transform="rotate(-90 112.4 223.1)">47K</text>
<text x="145.3" y="227.2">8MHZ</text>
<text x="154.5" y="227.7">27pF</text>
<text x="173.1" y="225.8" transform="rotate(-90 173.1 225.8)">1uF</text>
<text x="238.4" y="223.9" transform="rotate(-90 238.4 223.9)">100nF</text>
<text x="249.8" y="223.9" transform="rotate(-90 249.8 223.9)">100nF</text>
<text x="256.2" y="223.9" transform="rotate(-90 256.2 223.9)">100nF</text>
<text x="261.2" y="223.9" transform="rotate(-90 261.2 223.9)">100nF</text>
<text x="112.4" y="231.7" transform="rotate(-90 112.4 231.7)">R202</text>
<text x="117" y="231" transform="rotate(-90 117 231)">6V2</text>
<text x="133.9" y="231">C202</text>
<text x="134.2" y="228.7">27pF</text>
<text x="155.4" y="230">C23</text>
<text x="238.9" y="230.7" transform="rotate(-90 238.9 230.7)">C210</text>
<text x="250.3" y="230.7" transform="rotate(-90 250.3 230.7)">C207</text>
<text x="256.7" y="230.7" transform="rotate(-90 256.7 230.7)">C206</text>
<text x="261.8" y="230.7" transform="rotate(-90 261.8 230.7)">C211</text>
<text x="195" y="243.5" transform="rotate(-90 195 243.5)">DVD_RX</text>
<text x="199.5" y="243.7" transform="rotate(-90 199.5 243.7)">DVD_TX</text>
<text x="105.9" y="247.2">MCU+5V</text>
<text x="179.9" y="248.9" transform="rotate(-90 179.9 248.9)">MCU+5V</text>
<text x="195.2" y="248.5" transform="rotate(-90 195.2 248.5)">[1]</text>
<text x="199.7" y="248.2" transform="rotate(-90 199.7 248.2)">[1]</text>
<text x="303.7" y="257.6">DRAWG SIZE: A3</text>
<text x="328.9" y="257.8">RAISE CO. LTD.</text>
<text x="317.5" y="262.9">GM SCH</text>
<text x="375.4" y="265.4">1/3</text>
<text x="383.5" y="265.4">V3.3</text>
<text x="316.2" y="276.9">DH Cao</text>
<text x="348" y="276.9">20140812</text>
</g>
<g font-size="2">
<text x="7.1" y="142.7">J1</text>
<text x="11.7" y="145.8">NC</text>
</g>
<g font-size="1.6">
<text x="253.5" y="67.1">E</text>
<text x="261.6" y="67.1">C</text>
<text x="259.6" y="74.5" transform="rotate(-90 259.6 74.5)">B</text>
<text x="365.3" y="261.6">FILE NAME:</text>
<text x="303.3" y="268.7">PART NO:</text>
<text x="336" y="269">DRN./DATE:</text>
<text x="365.3" y="269.2">REV:</text>
<text x="365.3" y="265.4">FILE NO:</text>
<text x="371.6" y="269.2">UPDATE:</text>
<text x="380.5" y="269.2">REV:</text>
<text x="386.6" y="269.2">UPDATE:</text>
<text x="303.3" y="272.5">PART NAME:</text>
<text x="336" y="272.8">CHK./DATE:</text>
<text x="366.3" y="273">01</text>
<text x="381.3" y="273">03</text>
<text x="303.3" y="276.4">DRAWG NO:</text>
<text x="336" y="276.6">APP./DATE:</text>
<text x="366" y="276.6">02</text>
<text x="381.3" y="276.6">04</text>
</g>
</svg>
